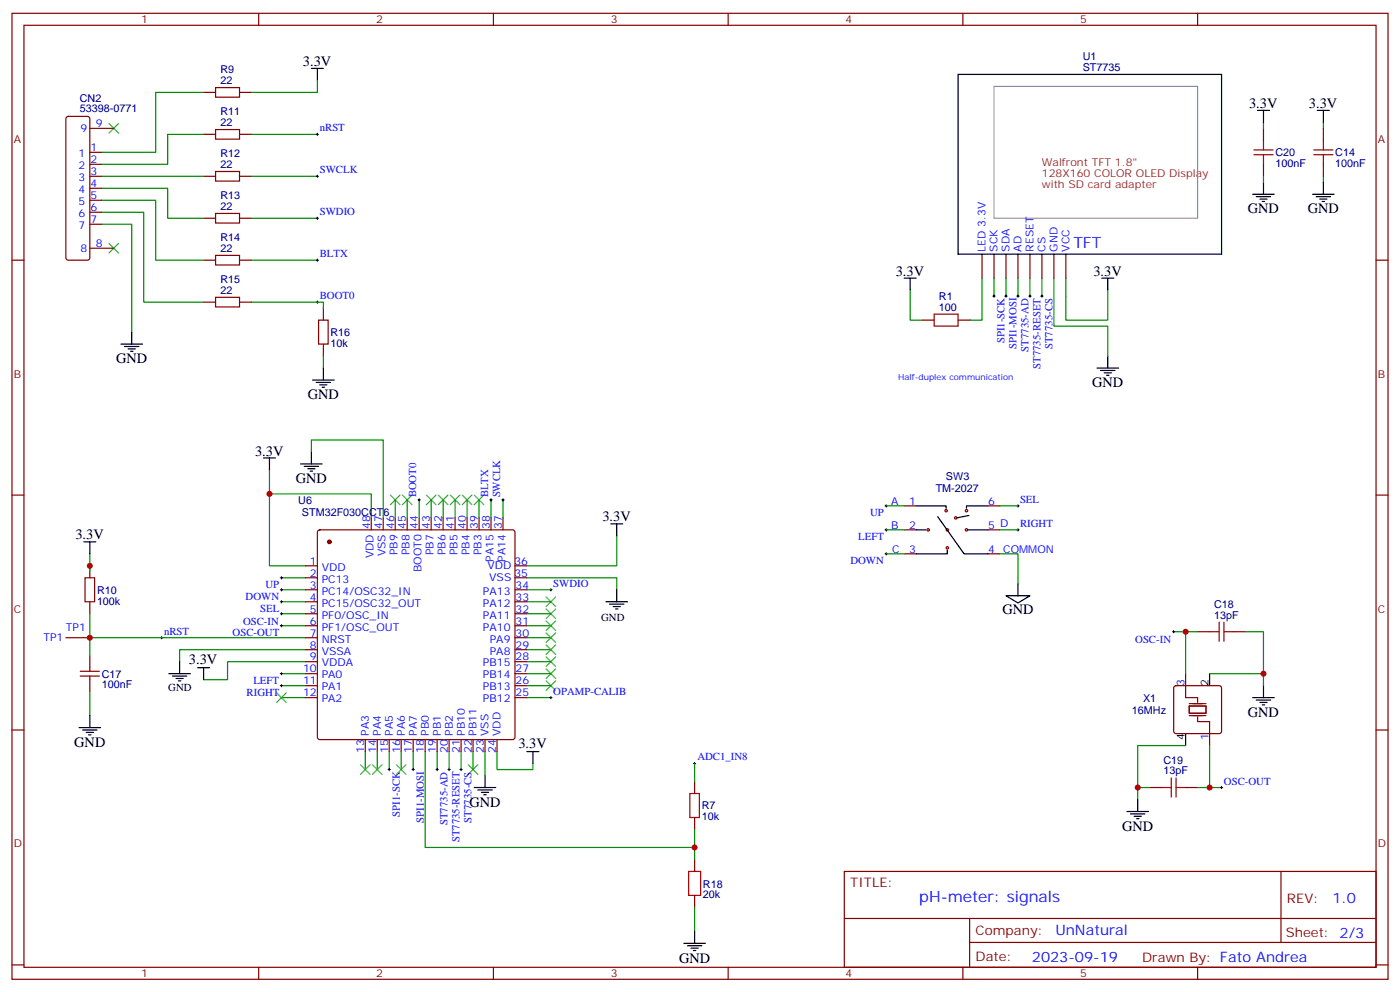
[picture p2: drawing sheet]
<svg xmlns="http://www.w3.org/2000/svg" width="412mm" height="292mm" viewBox="0 0 412 292" stroke-linecap="round" stroke-linejoin="round" font-family="sans-serif">
<g fill="none" stroke="#870000" stroke-width=".35">
<path d="M3.5 3.9h405.4v284.4h-405.4zM7.1 7.4h398.2v277.3h-398.2zM76.2 3.9v3.5M145.3 3.9v3.5M214.5 3.9v3.5M283.6 3.9v3.5M352.8 3.9v3.5M19.6 34.5l.5-.2h5.7l.5 .2 .2 .5v40.9l-.3 .5-.4 .2h-5.7l-.5-.2-.2-.5v-40.9zM26.5 37.8h7M60 27.2h3.5M60 39.5h3.5M63.5 25.8h7.1v2.8h-7.1z"/>
<path d="M63.5 38.1h7.1v2.9h-7.1zM70.6 27.2h3.5M70.6 39.5h3.5M372.2 37.8v3.5M389.8 37.8v3.5M26.5 51.9h3.5M26.5 44.8h3.5M26.5 48.4h3.5M26.5 55.4h3.5M26.5 58.9h3.5M60 51.9h3.5M63.5 50.5h7.1v2.8h-7.1z"/>
<path d="M70.6 51.9h3.5M372.2 48.4v3.5M389.8 48.4v3.5M3.5 76.6h3.6M26.5 62.5h3.5M26.5 66h3.5M26.5 73.1h7M60 76.6h3.5M60 64.2h3.5M63.5 62.8h7.1v2.9h-7.1zM63.5 75.2h7.1v2.8h-7.1zM70.6 76.6h3.5"/>
<path d="M70.6 64.2h3.5M289.3 74.8v7.1M292.8 74.8v7.1M296.3 74.8v7.1M299.9 74.8v7.1M303.4 74.8v7.1M306.9 74.8v7.1M310.4 74.8v7.1M314 74.8v7.1M405.3 76.6h3.6M60 88.9h3.5M63.5 87.5h7.1v2.8h-7.1z"/>
<path d="M70.6 88.9h3.5M93.8 94.2h2.9v7.1h-2.9zM95.2 90.7v3.5M271.6 94.2h3.6M282.2 94.2h3.6M95.2 101.3v3.5M3.5 145.7h3.6M93.7 156.2l.5-.2h56.8l.5 .2 .2 .5v60.3l-.2 .5-.5 .2h-56.8l-.5-.2-.2-.5v-60.3zM109.4 152.4v3.6M112.9 152.4v3.6M116.4 152.4v3.6M119.9 152.4v3.6"/>
<path d="M123.5 152.4v3.6M127 152.4v3.6M130.5 152.4v3.6M134.1 152.4v3.6M137.6 152.4v3.6M141.1 152.4v3.6M144.6 152.4v3.6M148.2 152.4v3.6M266.3 156h3.6M266.3 148.9h3.6M291 156h3.6M291 148.9h3.6"/>
<path d="M405.3 145.7h3.6M25 170.1h2.9v7h-2.9zM26.5 166.5v3.6M26.5 177.1v3.6M90 166.5h3.5M90 170.1h3.5M90 173.6h3.5M90 177.1h3.5M151.7 166.5h3.5M151.7 170.1h3.5M151.7 173.6h3.5M151.7 177.1h3.5"/>
<path d="M266.3 163h3.6M291 163h3.6M19.4 187.7h7.1M23.6 199h5.7M23.6 197.6h5.7M26.5 193v4.6M26.5 199v4.6M90 187.7h3.5M90 180.7h3.5M90 184.2h3.5M90 191.2h3.5M90 194.8h3.5"/>
<path d="M90 198.3h3.5M151.7 187.7h3.5M151.7 180.7h3.5M151.7 184.2h3.5M151.7 191.2h3.5M151.7 194.8h3.5M151.7 198.3h3.5M349.2 198.3v3.5M352.8 185.9h3.5M363.4 185.9h3.5M3.5 214.9h3.6M90 201.8h3.5"/>
<path d="M90 205.4h3.5M107.6 217.7v3.5M111.1 217.7v3.5M114.7 217.7v3.5M118.2 217.7v3.5M121.7 217.7v3.5M125.2 217.7v3.5M128.8 217.7v3.5M132.3 217.7v3.5M135.8 217.7v3.5M139.3 217.7v3.5M142.9 217.7v3.5"/>
<path d="M146.4 217.7v3.5M151.7 201.8h3.5M151.7 205.4h3.5M346 202l.4-.2h12.7l.5 .2 .2 .5v12.7l-.2 .5-.5 .2h-12.7l-.5-.2-.2-.5v-12.7zM356.3 215.9v3.6M405.3 214.9h3.6M204.6 230v3.6M338.7 231.8h3.5M349.2 231.8h3.6M204.6 240.6v3.6M204.6 253v3.5M248.7 256.5h156.6v28.2h-156.6z"/>
<path d="M377.3 256.5v20.9M204.6 263.6v3.5M248.7 270.4h156.5M285.6 277.4h119.6M285.6 270.4v14.1M3.5 284h3.6M76.2 284.7v3.6M145.3 284.7v3.6M214.5 284.7v3.6M283.6 284.7v3.6M352.8 284.7v3.6M405.3 284h3.6"/>
<circle cx="273.4" cy="156" r=".35"/>
<circle cx="278.7" cy="150.3" r=".35"/>
<circle cx="279" cy="156" r=".35"/>
<circle cx="281.5" cy="152.4" r=".35"/>
<circle cx="284.7" cy="150.3" r=".35"/>
<circle cx="284.7" cy="156" r=".35"/>
<circle cx="279" cy="161.3" r=".35"/>
</g>
<g fill="none" stroke="#3c3" stroke-width=".35">
<path d="M32.1 36.4l2.8 2.8M34.9 36.4l-2.8 2.8M32.1 71.6l2.8 2.9M34.9 71.6l-2.8 2.9M115 145.7l2.8 2.9M117.8 145.7l-2.8 2.9M118.5 145.7l2.9 2.9M121.4 145.7l-2.9 2.9M125.6 145.7l2.8 2.9M128.4 145.7l-2.8 2.9M129.1 145.7l2.8 2.9M131.9 145.7l-2.8 2.9"/>
<path d="M132.6 145.7l2.9 2.9M135.5 145.7l-2.9 2.9M136.2 145.7l2.8 2.9M139 145.7l-2.8 2.9M139.7 145.7l2.8 2.9M142.5 145.7l-2.8 2.9M160.9 179.2l2.8 2.9M160.9 175.7l2.8 2.8M163.7 179.2l-2.8 2.9M163.7 175.7l-2.8 2.8M160.9 196.9l2.8 2.8M160.9 193.4l2.8 2.8"/>
<path d="M160.9 182.8l2.8 2.8M160.9 186.3l2.8 2.8M160.9 189.8l2.8 2.9M163.7 196.9l-2.8 2.8M163.7 193.4l-2.8 2.8M163.7 182.8l-2.8 2.8M163.7 186.3l-2.8 2.8M163.7 189.8l-2.8 2.9M81.5 203.9l2.8 2.9M84.3 203.9l-2.8 2.9M160.9 200.4l2.8 2.8M163.7 200.4l-2.8 2.8"/>
<path d="M106.2 225.1l2.8 2.8M109 225.1l-2.8 2.8M109.7 225.1l2.8 2.8M112.5 225.1l-2.8 2.8M116.8 225.1l2.8 2.8M119.6 225.1l-2.8 2.8M137.9 225.1l2.9 2.8M140.8 225.1l-2.9 2.8"/>
</g>
<g fill="none" stroke="#008700" stroke-width=".35">
<path d="M60 39.5h-10.6v8.9h-19.4M60 27.2h-14.1v17.6h-15.9M74.1 39.5h19.4M93.5 23.7v3.5h-19.4M372.2 36v1.8M389.8 36v1.8M30 58.9h15.9v17.7h14.1M30 55.4h19.4v8.8h10.6M30 51.9h30M74.1 51.9h19.4M372.2 51.9v1.8M389.8 51.9v1.8"/>
<path d="M30 66h8.8v31.8M30 62.5h12.3v26.4h17.7M74.1 76.6h19.4M74.1 64.2h19.4M74.1 88.9h21.1v1.8M268.1 85.4v8.8h3.5M289.3 81.9v12.3h-3.5M292.8 81.9v5.3M296.3 81.9v5.3M299.9 81.9v5.3M303.4 81.9v5.3M306.9 81.9v5.3"/>
<path d="M310.4 81.9v14.1h15.9v8.8M314 81.9v12.3h12.3v-8.8M95.2 104.8v3.5M79.4 138.3v28.2h10.6M91.7 133v-3.5h21.2v22.9M79.4 145.4h30v7M116.4 147.1v5.3M119.9 147.1v5.3M123.5 147.1v5.3M127 147.1v5.3M130.5 147.1v5.3M134.1 147.1v5.3"/>
<path d="M137.6 147.1v5.3M141.1 147.1v5.3M144.6 147.1v5.3M148.2 147.1v5.3M181.7 157.7v8.8h-26.5M261.1 156h5.2M261.1 148.9h5.2M294.6 156h5.3M294.6 148.9h5.3M26.5 163v5.3M82.9 177.1h7.1M82.9 173.6h7.1"/>
<path d="M82.9 170.1h7.1M155.2 170.1h26.5v3.5M155.2 177.1h7.1M155.2 173.6h7.1M261.1 163h5.2M294.6 163h5.3v8.8M26.5 180.7v7M82.9 184.2h7.1M82.9 180.7h7.1M82.9 198.3h7.1M90 191.2h-37.1v3.6M90 194.8h-23v5.3h-7"/>
<path d="M90 187.7h-63.5v5.3M155.2 184.2h7.1M155.2 180.7h7.1M155.2 194.8h7.1M155.2 198.3h7.1M155.2 187.7h7.1M155.2 191.2h7.1M345.7 185.9h3.5M352.8 185.9h-3.6v12.4M366.9 185.9h5.3v12.4h-15.9M372.2 198.3v3.5M26.5 203.6v7"/>
<path d="M82.9 201.8h7.1M82.9 205.4h7.1M155.2 201.8h7.1M155.2 205.4h7.1M349.2 219.5h-14.1v12.3h3.6M356.3 219.5v12.3h-3.5M107.6 221.2v5.3M111.1 221.2v5.3M114.7 221.2v5.3M118.2 221.2v5.3M121.7 221.2v5.3M125.2 221.2v28.2h79.4"/>
<path d="M128.8 221.2v5.3M132.3 221.2v5.3M135.8 221.2v5.3M139.3 221.2v5.3M142.9 221.2v7.1M146.4 221.2v5.3h10.6v-1.7M204.6 224.8v5.2M335.1 231.8v3.5M356.3 231.8h3.5M204.6 244.2v8.8M204.6 267.1v7"/>
</g>
<g fill="none" stroke="#000" stroke-width=".35">
<path d="M91.7 20.1h3.5M93.5 20.1v3.6M282.2 21.9h77.6v52.9h-77.6zM370.4 32.5h3.5M372.2 32.5v3.5M388.1 32.5h3.5M389.8 32.5v3.5M369 57.2h6.4M370.1 57.9h4.2M371.1 58.6h2.1M371.8 59.3h.7M372.2 53.7v3.5"/>
<path d="M386.6 57.2h6.4M387.7 57.9h4.2M388.8 58.6h2.1M389.5 59.3h.7M389.8 53.7v3.5M38.8 97.8v3.5M266.3 81.9h3.6M268.1 81.9v3.5M324.6 81.9h3.5M326.3 81.9v3.5M35.6 101.3h6.4M36.7 102h4.2"/>
<path d="M37.7 102.7h2.2M38.5 103.4h.7M92.1 111.9h6.3M93.1 112.6h4.3M94.2 113.3h2.1M94.9 114h.7M95.2 108.3v3.6M323.1 108.3h6.4M324.2 109h4.2M325.3 109.7h2.1M326 110.5h.7M326.3 104.8v3.5"/>
<path d="M77.6 134.8h3.5M79.4 134.8v3.5M88.5 136.6h6.4M89.6 137.3h4.2M90.7 138h2.1M91.4 138.7h.7M91.7 133v3.6M24.7 159.5h3.5M26.5 159.5v3.5M179.9 154.2h3.5M181.7 154.2v3.5M269.9 148.9h8.8v.7"/>
<path d="M269.9 156h2.8M276.2 152.1l7.8 10.9h7M285 156h6M285.4 151.7l-3.5 .7M291 148.9h-6.3v.7M178.5 177.1h6.4M179.6 177.8h4.2M180.6 178.5h2.1M181.3 179.2h.7M181.7 173.6v3.5M279 162v1h-9.1M296.3 175.4h7.1l-3.5 2.1z"/>
<path d="M299.9 171.8v3.6M49.7 198.3h6.4M50.8 199h4.2M51.9 199.7h2.1M52.9 194.8v3.5M58.2 196.5h3.5M60 196.5v3.6M356.3 198.3v3.5M23.3 214.2h6.3M24.3 214.9h4.3M25.4 215.6h2.1M26.1 216.3h.7"/>
<path d="M26.5 210.6v3.6M52.6 200.4h.7M349.2 215.9v3.6M369 205.4h6.4M370.1 206.1h4.2M371.1 206.8h2.1M371.8 207.5h.7M372.2 201.8v3.6M139.7 231.8h6.3M140.8 232.5h4.2M141.8 233.2h2.1M142.5 233.9h.7"/>
<path d="M142.9 228.3v3.5M155.2 221.2h3.5M157 221.2v3.6M332 238.9h6.3M333 239.6h4.3M335.1 235.3v3.6M334.1 240.3h2.1M334.8 241h.7M201.4 277.7h6.4M202.5 278.4h4.2M203.6 279.1h2.1M204.3 279.8h.7"/>
<path d="M204.6 274.1v3.6"/>
</g>
<g fill="none" stroke="#000" stroke-width=".29">
<path d="M93.1 39.5h.7M93.5 39.2v.7M93.1 51.9h.7M93.5 51.5v.7M93.1 64.2h.7M93.1 76.6h.7M93.5 63.9v.7M93.5 76.2v.7M93.1 88.9h.7M93.5 88.6v.7M292.5 87.2h.7M292.8 86.8v.7"/>
<path d="M296 87.2h.7M296.3 86.8v.7M299.5 87.2h.7M299.9 86.8v.7M303 87.2h.7M303.4 86.8v.7M306.6 87.2h.7M306.9 86.8v.7M123.1 147.1h.7M123.5 146.8v.7M144.3 147.1h.7M144.6 146.8v.7"/>
<path d="M147.8 147.1h.7M148.2 146.8v.7M260.7 156h.7M260.7 148.9h.7M261.1 148.6v.7M261.1 155.6v.7M299.5 156h.7M299.5 148.9h.7M299.9 148.6v.7M299.9 155.6v.7M82.5 173.6h.8M82.5 170.1h.8"/>
<path d="M82.5 177.1h.8M82.9 169.7v.7M82.9 173.2v.8M82.9 176.8v.7M161.9 173.6h.7M162.3 173.2v.8M260.7 163h.7M261.1 162.7v.7M47.3 187.7h.7M47.6 187.4v.7M82.5 180.7h.8M82.5 184.2h.8"/>
<path d="M82.5 198.3h.8M82.9 180.3v.7M82.9 183.8v.7M82.9 197.9v.7M345.4 185.9h.7M345.7 185.6v.7M82.5 201.8h.8M82.9 201.5v.7M161.9 205.4h.7M162.3 205v.7M114.3 226.5h.7M114.7 226.2v.7"/>
<path d="M121.4 226.5h.7M121.7 226.2v.7M128.4 226.5h.7M128.8 226.2v.7M131.9 226.5h.7M132.3 226.2v.7M135.5 226.5h.7M135.8 226.2v.7M204.3 224.8h.7M204.6 224.4v.7M359.5 231.8h.7M359.8 231.5v.7"/>
</g>
<circle cx="97" cy="159.5" r=".53" fill="#870000" stroke="#870000" stroke-width=".35"/>
<g fill="none" stroke="#a10000" stroke-width=".35">
<path d="M369.4 45.5h5.6M369.4 44.1h5.6M372.2 41.3v2.8M372.2 45.5v2.9M387 45.5h5.6M387 44.1h5.6M389.8 41.3v2.8M389.8 45.5v2.9M275.2 92.5h7v3.5h-7zM356.3 185.9h2.8M359.1 183.1v5.7M360.5 185.9h2.9"/>
<path d="M360.5 183.1v5.7M203.2 233.6h2.8v7h-2.8zM342.2 231.8h2.8M345 229v5.6M346.4 231.8h2.8M346.4 229v5.6M202.8 256.5h3.6v7.1h-3.6z"/>
</g>
<path d="M349.2 201.8v3.6h3.6v1.4M350.3 207.8h4.9v2.1h-4.9zM350.3 210.6h4.9M350.3 207.1h4.9M352.8 211v1.4h3.5v3.5" fill="none" stroke="#870012" stroke-width=".35"/>
<path d="M292.8 25.4h60v38.8h-60z" fill="none" stroke="#999" stroke-width=".35"/>
<g fill="#c00">
<circle cx="26.5" cy="166.5" r=".88"/>
<circle cx="26.5" cy="187.7" r=".88"/>
<circle cx="79.4" cy="145.4" r=".88"/>
<circle cx="204.6" cy="249.4" r=".88"/>
<circle cx="372.2" cy="198.3" r=".88"/>
<circle cx="335.1" cy="231.8" r=".88"/>
<circle cx="356.3" cy="231.8" r=".88"/>
<circle cx="349.3" cy="185.9" r=".88"/>
</g>
<g font-size="4.6" fill="#00f">
<text x="316.2" y="72.9">TFT</text>
<text x="270.8" y="265.5">pH-meter: signals</text>
</g>
<g font-size="4.2">
<text x="89.3" y="19.4">3.3V</text>
<text x="367.9" y="31.8">3.3V</text>
<text x="385.6" y="31.8">3.3V</text>
<text x="367.6" y="62.8">GND</text>
<text x="385.2" y="62.8">GND</text>
<text x="263.9" y="81.2">3.3V</text>
<text x="322.1" y="81.2">3.3V</text>
<text x="34.2" y="106.9">GND</text>
<text x="321.7" y="114">GND</text>
<text x="90.7" y="117.5">GND</text>
<text x="75.1" y="134.1">3.3V</text>
<text x="87.1" y="142.2">GND</text>
<text x="177.4" y="153.5">3.3V</text>
<text x="22.2" y="158.8">3.3V</text>
<text x="295.3" y="180.7">GND</text>
<text x="55.6" y="195.3">3.3V</text>
<text x="367.6" y="211">GND</text>
<text x="21.9" y="219.8">GND</text>
<text x="152.7" y="220.2">3.3V</text>
<text x="138.3" y="237.5">GND</text>
<text x="330.6" y="244.5">GND</text>
<text x="200" y="283.3">GND</text>
</g>
<g font-size="4.2" fill="#00f">
<text x="392.5" y="265.8">1.0</text>
<text x="310.9" y="275.3">UnNatural</text>
<text x="304" y="283.1">2023-09-19</text>
</g>
<g font-size="3.9" fill="#800">
<text x="250.5" y="261.1">TITLE:</text>
<text x="379.1" y="265.8">REV:</text>
<text x="287.4" y="275.3">Company:</text>
<text x="378.7" y="275.9">Sheet: 2/3</text>
<text x="287.4" y="283">Date:</text>
<text x="336.4" y="283.1">Drawn By: Fato Andrea</text>
</g>
<g font-size="3.2" fill="#800">
<text x="41.6" y="6.9">1</text>
<text x="110.8" y="6.9">2</text>
<text x="179.9" y="6.9">3</text>
<text x="249.1" y="6.9">4</text>
<text x="318.2" y="6.9">5</text>
<text x="4.1" y="42">A</text>
<text x="405.9" y="42">A</text>
<text x="4.1" y="111.2">B</text>
<text x="405.9" y="111.2">B</text>
<text x="4.1" y="180.3">C</text>
<text x="405.9" y="180.3">C</text>
<text x="4.1" y="249.4">D</text>
<text x="405.9" y="249.4">D</text>
<text x="41.6" y="287.7">1</text>
<text x="110.8" y="287.7">2</text>
<text x="179.9" y="287.7">3</text>
<text x="249.1" y="287.7">4</text>
<text x="318.2" y="287.7">5</text>
</g>
<g font-size="3.2" fill="#000080">
<text x="318.9" y="17.7">U1</text>
<text x="64.9" y="21.6">R9</text>
<text x="318.9" y="20.8">ST7735</text>
<text x="23.5" y="30">CN2</text>
<text x="64.9" y="24.7">22</text>
<text x="23.5" y="33.1">53398-0771</text>
<text x="64.9" y="33.9">R11</text>
<text x="64.9" y="37.1">22</text>
<text x="64.9" y="46.2">R12</text>
<text x="375.7" y="46">C20</text>
<text x="393.3" y="46">C14</text>
<text x="64.9" y="49.4">22</text>
<text x="375.7" y="49.2">100nF</text>
<text x="393.3" y="49.2">100nF</text>
<text x="64.9" y="58.6">R13</text>
<text x="64.9" y="61.8">22</text>
<text x="64.9" y="70.9">R14</text>
<text x="64.9" y="74.1">22</text>
<text x="64.9" y="83.3">R15</text>
<text x="64.9" y="86.5">22</text>
<text x="276.6" y="88.2">R1</text>
<text x="276.6" y="91.4">100</text>
<text x="97.4" y="98.9">R16</text>
<text x="97.4" y="102.1">10k</text>
<text x="278.7" y="141.2">SW3</text>
<text x="87.9" y="148.3">U6</text>
<text x="275.6" y="144.8">TM-2027</text>
<text x="88.9" y="151.8">STM32F030CCT6</text>
<text x="28.6" y="178">100k</text>
<text x="28.6" y="174.7">R10</text>
<text x="357.7" y="179">C18</text>
<text x="357.7" y="182.1">13pF</text>
<text x="30" y="202.6">100nF</text>
<text x="30" y="199.5">C17</text>
<text x="336.7" y="206.5">X1</text>
<text x="333.4" y="210">16MHz</text>
<text x="342.7" y="227.9">13pF</text>
<text x="342.7" y="224.9">C19</text>
<text x="206.7" y="238.2">R7</text>
<text x="206.7" y="241.5">10k</text>
<text x="207.1" y="261.2">R18</text>
<text x="207.1" y="264.3">20k</text>
</g>
<g font-size="3.2" fill="#00f">
<text x="23.7" y="38.8">9</text>
<text x="28.2" y="37.4">9</text>
<text x="94.2" y="38.7">nRST</text>
<text x="23.1" y="46.2">1</text>
<text x="26.6" y="44.5">1</text>
<text x="23.1" y="49.8">2</text>
<text x="23.1" y="53.3">3</text>
<text x="26.6" y="48">2</text>
<text x="26.6" y="51.5">3</text>
<text x="94.2" y="51">SWCLK</text>
<text x="23.1" y="56.8">4</text>
<text x="26.6" y="55.1">4</text>
<text x="26.6" y="58.6">5</text>
<text x="23.1" y="60.4">5</text>
<text x="23.1" y="63.9">6</text>
<text x="26.6" y="62.1">6</text>
<text x="26.6" y="65.7">7</text>
<text x="94.2" y="63.4">SWDIO</text>
<text x="23.1" y="67.4">7</text>
<text x="23.7" y="74.1">8</text>
<text x="28.2" y="72.7">8</text>
<text x="94.2" y="75.7">BLTX</text>
<text x="290.3" y="74.1" transform="rotate(-90 290.3 74.1)">LED 3.3V</text>
<text x="293.9" y="74.1" transform="rotate(-90 293.9 74.1)">SCK</text>
<text x="297.4" y="74.1" transform="rotate(-90 297.4 74.1)">SDA</text>
<text x="300.9" y="74.1" transform="rotate(-90 300.9 74.1)">AD</text>
<text x="304.4" y="74.1" transform="rotate(-90 304.4 74.1)">RESET</text>
<text x="308" y="74.1" transform="rotate(-90 308 74.1)">CS</text>
<text x="311.5" y="74.1" transform="rotate(-90 311.5 74.1)">GND</text>
<text x="315" y="74.1" transform="rotate(-90 315 74.1)">VCC</text>
<text x="94.2" y="88.1">BOOT0</text>
<text x="295.9" y="101" transform="rotate(-90 295.9 101)">SPI1-SCK</text>
<text x="299.4" y="102.8" transform="rotate(-90 299.4 102.8)">SPI1-MOSI</text>
<text x="303" y="103.5" transform="rotate(-90 303 103.5)">ST7735-AD</text>
<text x="310" y="102.8" transform="rotate(-90 310 102.8)">ST7735-CS</text>
<text x="306.5" y="108.6" transform="rotate(-90 306.5 108.6)">ST7735-RESET</text>
<text x="122.6" y="146.4" transform="rotate(-90 122.6 146.4)">BOOT0</text>
<text x="143.8" y="146.4" transform="rotate(-90 143.8 146.4)">BLTX</text>
<text x="147.3" y="146.4" transform="rotate(-90 147.3 146.4)">SWCLK</text>
<text x="262.5" y="148.6">A</text>
<text x="267.9" y="148.6">1</text>
<text x="291" y="148.6">6</text>
<text x="300.5" y="148.1">SEL</text>
<text x="109" y="155.8" transform="rotate(-90 109 155.8)">48</text>
<text x="112.5" y="155.8" transform="rotate(-90 112.5 155.8)">47</text>
<text x="116.1" y="155.8" transform="rotate(-90 116.1 155.8)">46</text>
<text x="119.6" y="155.8" transform="rotate(-90 119.6 155.8)">45</text>
<text x="123.1" y="155.8" transform="rotate(-90 123.1 155.8)">44</text>
<text x="126.6" y="155.8" transform="rotate(-90 126.6 155.8)">43</text>
<text x="130.2" y="155.8" transform="rotate(-90 130.2 155.8)">42</text>
<text x="133.7" y="155.8" transform="rotate(-90 133.7 155.8)">41</text>
<text x="137.2" y="155.8" transform="rotate(-90 137.2 155.8)">40</text>
<text x="140.8" y="155.8" transform="rotate(-90 140.8 155.8)">39</text>
<text x="144.3" y="155.8" transform="rotate(-90 144.3 155.8)">38</text>
<text x="147.8" y="155.8" transform="rotate(-90 147.8 155.8)">37</text>
<text x="256.3" y="152">UP</text>
<text x="262.5" y="155.6">B</text>
<text x="267.9" y="155.6">2</text>
<text x="291" y="155.6">5 D</text>
<text x="300.5" y="155.2">RIGHT</text>
<text x="252.8" y="159.1">LEFT</text>
<text x="91.3" y="166.2">1</text>
<text x="94.8" y="168">VDD</text>
<text x="110.1" y="164.3" transform="rotate(-90 110.1 164.3)">VDD</text>
<text x="113.6" y="163.8" transform="rotate(-90 113.6 163.8)">VSS</text>
<text x="117.1" y="163.4" transform="rotate(-90 117.1 163.4)">PB9</text>
<text x="120.6" y="163.4" transform="rotate(-90 120.6 163.4)">PB8</text>
<text x="127.7" y="163.4" transform="rotate(-90 127.7 163.4)">PB7</text>
<text x="131.2" y="163.4" transform="rotate(-90 131.2 163.4)">PB6</text>
<text x="134.8" y="163.4" transform="rotate(-90 134.8 163.4)">PB5</text>
<text x="138.3" y="163.4" transform="rotate(-90 138.3 163.4)">PB4</text>
<text x="141.8" y="163.4" transform="rotate(-90 141.8 163.4)">PB3</text>
<text x="143.6" y="167.6">VDD</text>
<text x="145.3" y="165.4" transform="rotate(-90 145.3 165.4)">PA15</text>
<text x="148.9" y="165.4" transform="rotate(-90 148.9 165.4)">PA14</text>
<text x="151.5" y="166.2">36</text>
<text x="250.5" y="166.1">DOWN</text>
<text x="262.8" y="162.7">C</text>
<text x="267.9" y="162.7">3</text>
<text x="291" y="162.7">4</text>
<text x="295.5" y="162.7">COMMON</text>
<text x="78.2" y="173.2">UP</text>
<text x="91.3" y="169.7">2</text>
<text x="91.3" y="173.2">3</text>
<text x="94.8" y="171.5">PC13</text>
<text x="124.2" y="168.4" transform="rotate(-90 124.2 168.4)">BOOT0</text>
<text x="144.1" y="171.1">VSS</text>
<text x="151.5" y="169.7">35</text>
<text x="151.9" y="173.2">34</text>
<text x="163" y="172.7">SWDIO</text>
<text x="72.4" y="176.7">DOWN</text>
<text x="91.3" y="176.8">4</text>
<text x="94.8" y="175">PC14/OSC32_IN</text>
<text x="94.8" y="178.5">PC15/OSC32_OUT</text>
<text x="142.3" y="178.5">PA12</text>
<text x="142.3" y="175">PA13</text>
<text x="151.9" y="176.8">33</text>
<text x="19.4" y="185.6">TP1</text>
<text x="71.6" y="183.8">OSC-IN</text>
<text x="76.7" y="180.2">SEL</text>
<text x="91.3" y="180.3">5</text>
<text x="91.3" y="183.8">6</text>
<text x="94.8" y="182.1">PF0/OSC_IN</text>
<text x="94.8" y="185.6">PF1/OSC_OUT</text>
<text x="142.3" y="185.6">PA10</text>
<text x="142.3" y="182.1">PA11</text>
<text x="151.9" y="183.8">31</text>
<text x="151.9" y="180.3">32</text>
<text x="12.8" y="188.8">TP1</text>
<text x="48.3" y="186.8">nRST</text>
<text x="68.5" y="187.3">OSC-OUT</text>
<text x="91.3" y="187.4">7</text>
<text x="91.3" y="190.9">8</text>
<text x="94.8" y="189.1">NRST</text>
<text x="144.3" y="189.1">PA9</text>
<text x="151.9" y="190.9">29</text>
<text x="151.9" y="187.4">30</text>
<text x="334.4" y="189.1">OSC-IN</text>
<text x="89.3" y="197.9">10</text>
<text x="91.3" y="194.4">9</text>
<text x="94.8" y="192.7">VSSA</text>
<text x="94.8" y="196.2">VDDA</text>
<text x="142.3" y="196.2">PB15</text>
<text x="144.3" y="192.7">PA8</text>
<text x="151.9" y="197.9">27</text>
<text x="151.9" y="194.4">28</text>
<text x="74.6" y="201.4">LEFT</text>
<text x="89.3" y="201.5">11</text>
<text x="94.8" y="199.7">PA0</text>
<text x="94.8" y="203.2">PA1</text>
<text x="142.3" y="203.2">PB13</text>
<text x="142.3" y="199.7">PB14</text>
<text x="151.9" y="201.5">26</text>
<text x="348.9" y="201.8" transform="rotate(-90 348.9 201.8)">3</text>
<text x="72.7" y="204.8">RIGHT</text>
<text x="89.3" y="205">12</text>
<text x="94.8" y="206.8">PA2</text>
<text x="142.3" y="206.8">PB12</text>
<text x="151.9" y="205">25</text>
<text x="163" y="204.5">OPAMP-CALIB</text>
<text x="107.2" y="221.6" transform="rotate(-90 107.2 221.6)">13</text>
<text x="108.7" y="216.6" transform="rotate(-90 108.7 216.6)">PA3</text>
<text x="110.8" y="221.6" transform="rotate(-90 110.8 221.6)">14</text>
<text x="112.2" y="216.6" transform="rotate(-90 112.2 216.6)">PA4</text>
<text x="114.3" y="221.6" transform="rotate(-90 114.3 221.6)">15</text>
<text x="115.7" y="216.6" transform="rotate(-90 115.7 216.6)">PA5</text>
<text x="117.8" y="221.6" transform="rotate(-90 117.8 221.6)">16</text>
<text x="119.2" y="216.6" transform="rotate(-90 119.2 216.6)">PA6</text>
<text x="121.4" y="221.6" transform="rotate(-90 121.4 221.6)">17</text>
<text x="122.8" y="216.6" transform="rotate(-90 122.8 216.6)">PA7</text>
<text x="124.9" y="221.6" transform="rotate(-90 124.9 221.6)">18</text>
<text x="126.3" y="216.6" transform="rotate(-90 126.3 216.6)">PB0</text>
<text x="128.4" y="221.6" transform="rotate(-90 128.4 221.6)">19</text>
<text x="129.8" y="216.6" transform="rotate(-90 129.8 216.6)">PB1</text>
<text x="131.9" y="221.6" transform="rotate(-90 131.9 221.6)">20</text>
<text x="133.3" y="216.6" transform="rotate(-90 133.3 216.6)">PB2</text>
<text x="135.5" y="221.6" transform="rotate(-90 135.5 221.6)">21</text>
<text x="136.9" y="216.6" transform="rotate(-90 136.9 216.6)">PB10</text>
<text x="139" y="221.6" transform="rotate(-90 139 221.6)">22</text>
<text x="140.4" y="216.6" transform="rotate(-90 140.4 216.6)">PB11</text>
<text x="142.5" y="221.6" transform="rotate(-90 142.5 221.6)">23</text>
<text x="143.9" y="216.6" transform="rotate(-90 143.9 216.6)">VSS</text>
<text x="146" y="221.6" transform="rotate(-90 146 221.6)">24</text>
<text x="147.5" y="216.6" transform="rotate(-90 147.5 216.6)">VDD</text>
<text x="356" y="218" transform="rotate(-90 356 218)">1</text>
<text x="205.4" y="223.8">ADC1_IN8</text>
<text x="360.5" y="230.9">OSC-OUT</text>
<text x="117.8" y="240.4" transform="rotate(-90 117.8 240.4)">SPI1-SCK</text>
<text x="124.8" y="242.2" transform="rotate(-90 124.8 242.2)">SPI1-MOSI</text>
<text x="131.9" y="242.9" transform="rotate(-90 131.9 242.9)">ST7735-AD</text>
<text x="138.9" y="242.1" transform="rotate(-90 138.9 242.1)">ST7735-CS</text>
<text x="135.4" y="248" transform="rotate(-90 135.4 248)">ST7735-RESET</text>
</g>
<g font-size="3.2" fill="#8d2323">
<text x="306.9" y="48.9">Walfront TFT 1.8&quot;</text>
<text x="306.9" y="52.1">128X160 COLOR OLED Display</text>
<text x="306.9" y="55.2">with SD card adapter</text>
</g>
<g font-size="3.2">
<text x="177.1" y="182.8">GND</text>
<text x="49.6" y="203.4">GND</text>
<text x="356" y="201.8" transform="rotate(-90 356 201.8)">2</text>
<text x="348.9" y="218" transform="rotate(-90 348.9 218)">4</text>
</g>
<text font-size="2.5" fill="#00f" x="264.6" y="111.9">Half-duplex communication</text>
</svg>
